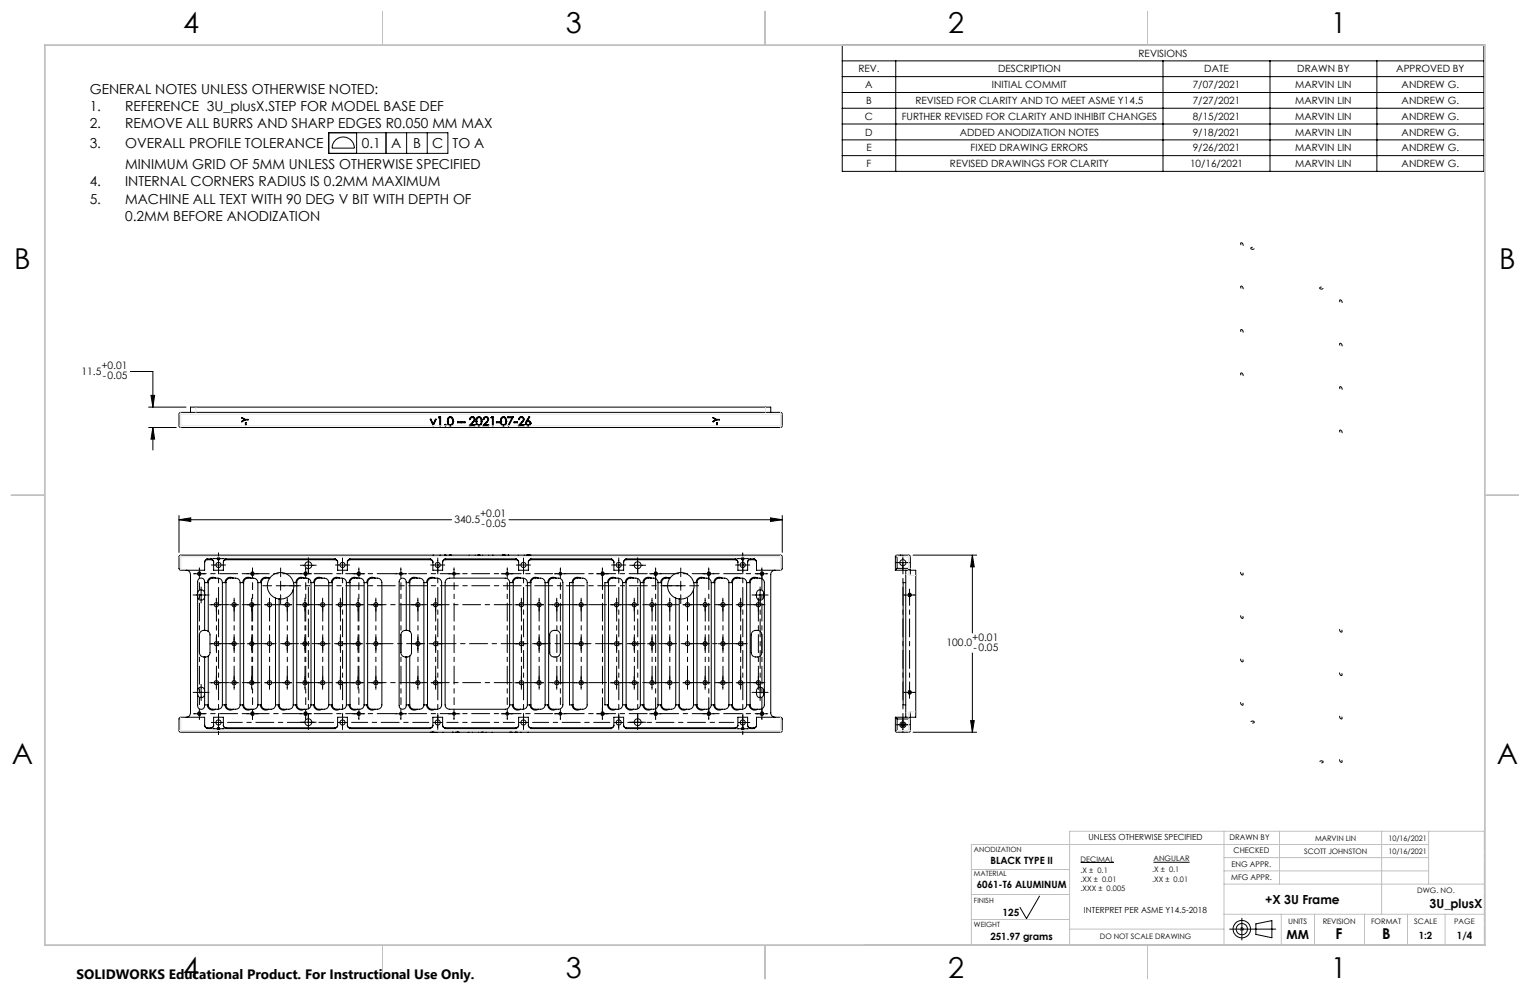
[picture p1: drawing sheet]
<svg xmlns="http://www.w3.org/2000/svg" width="432mm" height="279mm" viewBox="0 0 432 279" stroke-linecap="round" stroke-linejoin="round" font-family="sans-serif">
<g fill="none" stroke="#000" stroke-width=".28">
<path d="M237.7 12.7h181.1v35.7h-181.1zM237.7 17.2h181.1M252.8 17.2v31.2M328.2 17.2v31.2M358.4 17.2v31.2M388.6 17.2v31.2M92.8 37.5h33.6v5.8h-33.6zM94.5 39.7a3.2 3.2 0 0 1 3.5-.8 3.2 3.2 0 0 1 2 2.9h-6.3l.2-1zM100.6 37.5v5.8M108.9 37.5v5.8M114.8 37.5v5.8M120.6 37.5v5.8"/>
<path d="M237.7 21.6h181.1M237.7 26.1h181.1M237.7 30.6h181.1M237.7 35h181.1M237.7 39.5h181.1M237.7 43.9h181.1M36.8 104.8h6.3v10.1M41.9 114.9h10.6M42.6 111.6h1l-.5 3.3zM50.7 116.6l.3-.2h169.3l.5 .4v3.4l-.4 .5h-169.5l-.4-.5zM53.8 116.4v-1.5h163.7v1.5M68.3 117.8l.9 .6"/>
<path d="M68.3 117.8v.2M68.3 118.9v.2M68.3 118l.7 .4M68.3 117.8v.1M68.3 118.9h.1M68.3 117.9l.8 .5M68.3 117.9v.1M69 118.4l-.7 .5M69 118.4h.9M69.1 118.4l.1 .1M69.1 118.4l-.8 .5M69.2 118.4h.1"/>
<path d="M69.2 118.5h.8M69.2 118.4h.8M69.2 118.5l-.9 .6M69.2 118.4h-.1M69.3 119.2h.1M69.3 119.9h.1M69.3 119.2v.7M69.3 119.2l.1 .1M69.4 119.8v.1M69.4 119.3v.5M69.4 119.8l-.1 .1M69.4 119.2v.7"/>
<path d="M69.4 119.2v.1M69.9 118.4l.1 .1M70 118.4v.1M70 118.4h-.1M121.4 118.3h.2M121.4 118.3l.9 1.9M121.4 118.3l.2 .1M121.6 118.4l.7 1.5 .6-1.5M121.6 118.3l.7 1.4M121.6 118.3v.1M122.3 119.7v.5M122.9 118.3h.2"/>
<path d="M122.9 118.3l-.6 1.4M122.9 118.3v.1M123.1 118.3l-.8 1.9M123.1 118.3l-.2 .1M123.8 117.9h.3M123.9 117.7h.5M123.9 117.7l-.1 .2M123.9 117.7l.1 .1M124 117.8h.2M124 117.8l-.2 .1M124.1 117.9v2.3M124.2 117.8h.1"/>
<path d="M124.2 117.8l-.1 .1M124.2 117.8v2.3M124.4 117.7v2.5M124.4 117.7l-.2 .1M125.5 120l.2 .2M125.5 120h.1M125.6 120h.1M125.7 119.8l.2 .2M125.7 119.8l-.2 .2M125.7 119.8v.1M125.7 119.9l-.1 .1M125.7 119.9v.1"/>
<path d="M125.7 120h.2M125.7 120h.1M125.9 120l-.2 .2M126.3 118.9a1.13 1.13 0 0 0 .5 1.3h.3M126.3 118.9h.1M126.4 118.9h.1M126.4 118.9a.93 .93 0 0 0 .7 1.2M126.5 118.9l.1 .7 .5 .3M127.1 117.7l-.2 .1a1 1 0 0 0-.5 1.1M127.1 117.6h.3a1.14 1.14 0 0 1 .6 1.3M127.1 117.6l-.3 .1a1.03 1.03 0 0 0-.5 1.2M127.1 117.6v.1"/>
<path d="M127.1 117.7h.1M127.1 117.7v.1M127.1 117.8l-.5 .3-.1 .8M127.1 117.7l.6 .4 .1 .8M127.1 117.8l.4 .2 .2 .9M127.1 119.9v.2M127.6 119.5l.1 .1M127.6 119.5l-.5 .4M127.7 118.9h.1M127.7 118.9l-.1 .6M127.7 119.6l-.6 .5M127.8 118.9l-.1 .7"/>
<path d="M127.8 118.9h.1M127.8 118.9h.2M128 118.9a.97 .97 0 0 1-.9 1.3M129.1 119.1h1M129.1 119.3h1M129.1 119.1v.2M129.1 119.1l.2 .1M129.3 119.2h.7M129.3 119.2l-.2 .1M130 119.2l.1 .1M130.1 119.1v.2M130.1 119.1l-.1 .1"/>
<path d="M130.3 119.1h.9M130.3 119.3h.9M130.3 119.1v.2M130.3 119.1l.1 .1M130.4 119.2h.7M130.4 119.2l-.1 .1M131.1 119.2l.1 .1M131.2 119.1v.2M131.2 119.1l-.1 .1M132.5 118.4h.2M132.6 118.3l.1 .1M132.6 118.3l-.1 .1"/>
<path d="M132.7 120h.1M132.9 119.9h1.2M132.9 119.9l-.2 .1M133.3 117.6l.5 .1 .3 .6M133.3 117.6h-.1a.79 .79 0 0 0-.7 .8M133.3 117.8l-.4 .2-.2 .4M133.3 117.8l.4 .2 .1 .4M133.3 117.7l-.4 .2-.3 .4M133.3 117.7v.1M133.3 117.7h.1M133.3 117.7l.4 .2 .2 .4M133.3 117.6v.1"/>
<path d="M133.4 119.1l.1 .1M133.4 119.1l-1 1.1M133.5 119.2l-.8 .8M133.5 119.1v.1M133.5 119.1l.1 .1M133.6 119.2l-.7 .7M133.8 118.4l-.4 .7M133.8 118.4h.1M133.9 118.3h.2M133.9 118.4l-.4 .7M133.9 118.3v.1M134.1 118.3l-.5 .9"/>
<path d="M134.1 119.9v.3M134.1 119.9l-.1 .1M134.3 118.9a1.13 1.13 0 0 0 .6 1.3h.2M134.3 118.9h.1M134.4 118.9h.1M134.4 118.9a.93 .93 0 0 0 .7 1.2M134.5 118.9l.2 .7 .5 .3M135.1 117.7l-.2 .1a1 1 0 0 0-.5 1.1M135.1 117.6h.3a1.14 1.14 0 0 1 .6 1.3M135.1 117.6l-.2 .1a1.03 1.03 0 0 0-.6 1.2M135.1 117.6v.1M135.1 117.7h.1"/>
<path d="M135.2 117.7v.1M135.2 117.8l-.5 .3-.2 .8M135.2 119.9v.2M135.2 117.7l.5 .4 .2 .8M135.2 117.8l.4 .3 .2 .8M135.7 119.5l.1 .1M135.7 119.5l-.5 .4M135.8 118.9h.1M135.8 118.9l-.1 .6M135.8 119.6l-.6 .5M135.9 118.9l-.1 .7M135.9 118.9h.1"/>
<path d="M136 118.9a.97 .97 0 0 1-.9 1.3M136.3 118.4h.3M136.5 118.3l.1 .1M136.5 118.3l-.2 .1M136.5 120h.1M136.8 119.9h1.1M136.8 119.9l-.3 .1M137.2 117.6l.4 .1 .3 .6M137.2 117.6h-.1a.79 .79 0 0 0-.8 .8M137.2 117.8l-.4 .2-.2 .4M137.2 117.8l.3 .2 .2 .4M137.2 117.7l-.5 .2-.2 .4"/>
<path d="M137.2 117.7v.1M137.2 117.7h.1M137.2 117.7l.4 .2 .2 .4M137.2 117.6v.1M137.2 119.1l.1 .1M137.2 119.1l-1 1.1M137.3 119.2l-.8 .8M137.3 119.1v.1M137.3 119.1l.1 .1M137.4 119.2l-.6 .7M137.7 118.4l-.5 .7M137.7 118.4h.1"/>
<path d="M137.8 118.3h.1M137.8 118.4l-.5 .7M137.8 118.3v.1M137.9 118.3l-.5 .9M137.9 119.9v.3M137.9 119.9l-.1 .1M138.6 117.9h.4M138.7 117.7h.5M138.7 117.7l-.1 .2M138.7 117.7l.1 .1M138.8 117.8h.2M138.8 117.8l-.2 .1"/>
<path d="M139 117.9v2.3M139 117.8h.1M139.1 117.8v2.3M139.1 117.8l-.1 .1M139.2 117.7v2.5M139.2 117.7l-.2 .1M140.1 119.1h.9M140.1 119.1v.2M140.1 119.3h.9M140.1 119.1l.1 .1M140.2 119.2h.7M140.2 119.2l-.1 .1"/>
<path d="M140.9 119.2l.1 .1M141 119.1v.2M141 119.1l-.1 .1M141.3 118.9l.2 .9 .6 .4M141.3 118.9h.1M141.4 118.9h.1M141.4 118.9l.1 .8 .6 .4M141.5 118.9l.1 .7 .5 .3M142.1 117.7l.6 .4 .1 .8M142.1 117.8l.4 .2 .2 .9M142.1 117.7v.1M142.1 117.7h.1"/>
<path d="M142.1 117.8l-.5 .3-.1 .8M142.1 117.7l-.2 .1a1 1 0 0 0-.5 1.1M142.1 119.9v.2M142.1 117.6h.2a1.14 1.14 0 0 1 .6 1.3M142.1 117.6a.99 .99 0 0 0-.8 1.3M142.1 117.6v.1M142.6 119.5l.1 .1M142.6 119.5l-.5 .4M142.7 118.9h.1M142.7 118.9l-.1 .6M142.7 119.6l-.6 .5M142.8 118.9l-.1 .7"/>
<path d="M142.8 118.9h.1M142.9 118.9a.97 .97 0 0 1-.8 1.3M143.3 117.7h1.6M143.3 117.7v.2M143.3 117.9h1.2M143.3 117.7l.2 .1M143.5 117.8h1.2M143.5 117.8l-.2 .1M144.5 117.9l-1.1 2.2M144.7 117.8l-.2 .1M144.7 117.8h.1M144.7 117.8l-1.2 2.3"/>
<path d="M144.9 117.7l-1.4 2.5M144.9 117.7l-.2 .1M145.1 119.1h.9M145.1 119.3h.9M145.1 119.1v.2M145.1 119.1l.1 .1M145.2 119.2l-.1 .1M145.2 119.2h.7M145.9 119.2l.1 .1M146 119.1v.2M146 119.1l-.1 .1M146.3 118.4h.3"/>
<path d="M146.5 118.3l.1 .1M146.5 118.3l-.2 .1M146.5 120h.1M146.8 119.9h1.2M146.8 119.9l-.3 .1M147.1 117.6l.5 .1 .3 .6M147.1 117.6l-.5 .2-.3 .6M147.1 117.8l-.5 .3v.3M147.1 117.8l.5 .2 .1 .4M147.1 117.7l-.4 .2-.2 .4M147.1 117.7v.1M147.1 117.7h.1"/>
<path d="M147.1 117.7l.5 .2 .2 .4M147.1 117.6v.1M147.2 119.1l.1 .1M147.2 119.1l-.9 1.1M147.3 119.2l-.8 .8M147.3 119.1l.1 .1M147.3 119.1v.1M147.4 119.2l-.6 .7M147.7 118.4l-.5 .7M147.7 118.4h.1M147.8 118.3h.1M147.8 118.4l-.5 .7"/>
<path d="M147.8 118.3v.1M147.9 118.3l-.5 .9M148 119.9v.3M148 119.9l-.2 .1M148.3 119.5l.3 .5 .4 .2M148.3 119.5h.1M148.4 119.5h.1M148.4 119.5l.2 .4 .4 .2M148.5 119.5l.3 .4h.3M148.6 118.7l-.3 .8M148.6 118.7l.1 .1M148.6 119l-.2 .5"/>
<path d="M148.6 118.9v.1M148.7 118.8l-.1 .1M148.8 118.7l-.2 .2M149 118.8l-.4 .2M149 118.8v.2M149 119l-.3 .1-.2 .4M149 119l.5 .1 .1 .4M149 118.8h.1M149.1 118.7l.5 .2 .2 .6M149.1 118.7h-.3M149.1 119.9v.2M149.1 118.7v.1"/>
<path d="M149.1 118.8l.4 .2 .2 .5M149.3 117.6l.2 .1M149.3 117.6l-.7 1.1M149.3 117.6l.1 .2M149.4 117.8l-.7 1M149.5 117.7l-.7 1M149.5 117.7l-.1 .1M149.6 119.5h.1M149.6 119.5l-.5 .4M149.7 119.5h.1M149.7 119.5l-.2 .4-.4 .2M149.8 119.5l-.3 .6-.5 .1"/>
<path d="M201.3 117.8l.9 .6M201.3 117.8v.2M201.3 118.9v.2M201.3 118l.7 .4M201.3 117.8v.1M201.3 118.9h.1M201.3 117.9l.9 .5M201.3 117.9v.1M202 118.4l-.7 .5M202 118.4h1M202.2 118.4h.1M202.2 118.5h.8"/>
<path d="M202.2 118.4h.8M202.2 118.5l-.9 .6M202.2 118.4v.1M202.2 118.4l-.9 .5M202.2 119.2h.2M202.2 119.2v.7M202.2 119.9h.2M202.2 119.2l.2 .1M202.4 119.8l-.2 .1M202.4 119.8v.1M202.4 119.3v.5M202.4 119.2v.7"/>
<path d="M202.4 119.2v.1M203 118.4v.1M203 118.4h.1M41.9 120.6h7.8M43.1 120.6l.5 3.3h-1zM43.1 120.6v6.4M124.1 120.2h.3M124.2 120.1l-.1 .1M124.2 120.1l.2 .1M125.7 120v.2M127.1 120.1v.1M127.1 120.1h.1"/>
<path d="M132.4 120.2h1.7M132.7 120h1.3M132.7 120l-.3 .2M134 120l.1 .2M135.1 120.1v.1M135.1 120.1h.1M136.2 120.2h1.7M136.6 120h1.2M136.6 120l-.4 .2M137.8 120l.1 .2M139 120.2h.2M139.1 120.1l.1 .1"/>
<path d="M139.1 120.1l-.1 .1M142.1 120.1h.1M142.1 120.1v.1M143.4 120.1l.1 .1M143.5 120.1v.1M143.5 120.1h-.1M146.3 120.2h1.7M146.5 120l-.2 .2M146.5 120h1.3M147.8 120l.2 .2M149 120.1v.1M149 120.1h.1"/>
<path d="M50.5 146.7l3.3-.5v1zM50.5 145.5v10.4M50.5 146.7h77M58.5 157.7v.3M58.5 158l-.4 .1-.4 .6M58.5 158h1.1M58.5 157.7h1.1M59.6 157.7l.7 .7v2.5h2.7l.1-2.5 .6-.7M59.6 157.7v.3M59.6 158l.4 .1 .3 .6M59.7 159.5h4M60 157.7h3.3"/>
<path d="M61.7 156v5.4M63.7 157.7v.3M63.7 158l-.3 .1-.4 .6M63.7 158h30.9M63.7 157.7h30.9M84.8 159.5h4.5M87 157.3v4.4M94.6 157.7v.3M94.6 157.7l.6 .7 .1 2.5h2.7l.1-2.5 .6-.7M94.6 158l.4 .1 .3 .6M94.7 159.5h4M96.7 157.4v4"/>
<path d="M98.7 157.7v.3M98.7 158l-.3 .1-.4 .6M98.7 158h22.8M98.7 157.7h22.8M121.5 158l.3 .1 .4 .6M121.5 157.7v.3M121.5 157.7l.6 .7 .1 2.5h2.7l.1-2.5 .6-.7M121.5 159.5h4M123.5 157.4v4M125.5 156.7h.1M125.6 157.7v.3M125.6 158l-.4 .1-.3 .6"/>
<path d="M125.6 158h20.1M125.6 157.7h20.1M125.7 156.7h-74.8l-.4 .4v3.4l.5 .4h6.7v-2.3l.2-.4 .6-.5M125.7 156.7h1.4M125.7 156.7h.2M126.9 156.7h.2M127.1 156.7h.3M127.4 156.7h14.4M134.9 156.7h.5M141.7 156.7h.4M141.8 156.7h.3M141.9 156.7h.2"/>
<path d="M142.1 156.7h78.3l.4 .4-.1 3.5-.4 .3h-6.8v-2.5l-.7-.7M142.1 156.7h.3M142.1 156.7h.2M142.6 156.7h.1M143.4 156.7h.1M143.7 146.7h77.1M145.7 157.7l.6 .7 .1 2.5h2.7l.1-2.5 .6-.7M145.7 158l.3 .1 .4 .6M145.7 157.7v.3M145.7 159.5h4M147.7 157.4v4M148.8 156.7h.3"/>
<path d="M149 156.7h.1M149.1 156.7h.2M149.1 156.7h.7M149.8 157.7v.3M149.8 158l-.4 .1-.3 .6M149.8 158h22.7M149.8 157.7h22.7M172.5 157.7v.3M172.5 157.7l.7 .7v2.5h2.8v-2.5l.7-.7M172.5 158l.4 .1 .3 .6M172.6 159.5h4M174.6 157.4v4"/>
<path d="M176.7 157.7v.3M176.7 158l-.4 .1-.3 .6M176.7 158h30.8M176.7 157.7h30.8M177.7 159.5h4.5M180 157.3v4.4M207.5 157.7v.3M207.5 157.7l.7 .7v2.5h2.8v-2.5l.7-.7M207.5 158l.4 .1 .3 .6M207.6 159.5h4M208 157.7h3.2M209.6 156v5.4"/>
<path d="M211.7 157.7v.3M211.7 158l-.5 .2-.2 .5M211.7 158h1.1M211.7 157.7h1.1M212.8 157.7v.3M212.8 158a.66 .66 0 0 1 .7 .7M217.5 146.2l3.3 .5-3.3 .5zM220.8 145.5v10.4M252.7 158.8h4.3M252.7 157.2h.5v3.2M252.7 157.2l.4-.5h3.6l.2 .4v3.3M252.7 157.2v3.7"/>
<path d="M254.1 156.7h.1M254.8 156.7v4.2M257.7 156.7h17.9M274.4 156.7l.6 3.3h-1.1zM274.4 156.7v21.9M52.5 160.9a1.21 1.21 0 0 1 1.3 1.3v39a1.21 1.21 0 0 1-1.3 1.2M54.5 167.9h4.5M54.6 161.9h3.3M55.8 168.4a.99 .99 0 0 0 1 1 .99 .99 0 0 0 .9-1M55.8 167.4a.99 .99 0 0 1 1-1 .99 .99 0 0 1 .9 1M56.3 160.3v2.9M56.8 165.7v4.5"/>
<path d="M57.7 177.9v-13.6a1.01 1.01 0 0 0-1-1.2 1.01 1.01 0 0 0-.9 1.3v34.5a1.01 1.01 0 0 0 .9 1.3 1.01 1.01 0 0 0 1-1.2v-13.6M57.7 164.4h1.1M58.8 178.2a1.52 1.52 0 0 0-2.5 1v5a1.55 1.55 0 0 0 2.5 1M58.8 178.2l.5 .8v5.3l-.5 .9M58.8 164.4v13.8M59.2 170.7h3.1M60.9 163.2a1.49 1.49 0 0 0-2.4 1.2M60.9 163.2a1.51 1.51 0 0 0-2.1 1.2M60.9 163.2a1.43 1.43 0 0 1 1.9 1.2M61.1 168.8v3.7M61.1 179.8v3.8M62.8 164.4h1"/>
<path d="M62.8 164.4v34.5M63.8 164.4v34.5M64.8 170.7h2.5M65.8 163.2a1.51 1.51 0 0 0-2.3 1.2M65.8 163.2a1.46 1.46 0 0 0-2 1.2M65.8 163.2a1.45 1.45 0 0 1 2 1.2M66.1 168.8v3.7M66.1 179.8v3.8M67.8 164.4h1M67.8 164.4v34.5M68.8 164.4v34.5M69.6 161.9h3.3"/>
<path d="M69.8 170.7h2.5M70.8 163.2a1.51 1.51 0 0 0-2.3 1.2M70.8 163.2a1.51 1.51 0 0 0-2 1.2M70.8 163.2a1.45 1.45 0 0 1 2 1.2M71 168.8v3.7M71 179.8v3.8M71.3 160.3v2.9M72.8 164.4h1M72.8 164.4v34.5M73.8 164.4v34.5M74.2 165.3h2.5M74.8 170.7h2.5"/>
<path d="M75.8 163.2a1.49 1.49 0 0 0-2.3 1.2M75.8 163.2a1.51 1.51 0 0 0-2 1.2M75.8 163.2h.3M76.1 168.8v3.7M76.1 179.8v3.8M76.1 163.2a3.8 3.8 0 0 1 3.8-1.6 3.8 3.8 0 0 1 2.9 2.8M76.1 163.2a3.8 3.8 0 0 0 1.7 5.6M77.8 168.8l1 .3M77.8 168.8v30.1M77.9 165.3h2.6M78.8 169.1v29.8M79.2 160.3v2.5"/>
<path d="M79.2 164v2.6M79.2 167.9v2.5M79.8 170.7h2.5M81.1 168.8v3.7M81.1 179.8v3.8M81.7 165.3h2.5M82.8 166.4a3.8 3.8 0 0 1-4 2.7M82.8 166.4v32.5M82.8 164.4v2M82.8 164.4h.9M83.7 164.4v34.5M84.6 161.9h3.3"/>
<path d="M84.8 170.7h2.5M85.8 163.2a1.51 1.51 0 0 0-2.3 1.2M85.8 163.2a1.51 1.51 0 0 0-2.1 1.2M85.8 163.2a1.45 1.45 0 0 1 2 1.2M86.1 168.8v3.7M86.1 179.8v3.8M86.3 160.3v2.9M87.8 164.4h1M87.8 164.4v34.5M88.8 164.4v34.5M89.8 170.7h2.5M90.8 163.2a1.51 1.51 0 0 0-2.3 1.2"/>
<path d="M90.8 163.2a1.51 1.51 0 0 0-2 1.2M90.8 163.2a1.45 1.45 0 0 1 2 1.2M91.1 168.8v3.7M91.1 179.8v3.8M92.8 164.4v34.5M92.8 164.4h1M93.8 164.4v34.5M94.8 170.7h3.1M95.8 163.2a1.49 1.49 0 0 0-2.3 1.2M95.8 163.2a1.51 1.51 0 0 0-2 1.2M95.8 163.2a1.4 1.4 0 0 1 2 1.2M96.1 168.8v3.7"/>
<path d="M96.1 179.8v3.8M97.8 164.4h1M97.8 164.4v34.5M98.8 164.4v34.5M99.2 170.7h3.1M99.6 161.9h3.3M100.9 163.2a1.48 1.48 0 0 0-2.1 1.2M100.9 163.2a1.49 1.49 0 0 0-2.4 1.2M100.9 163.2a1.43 1.43 0 0 1 1.9 1.2M101.1 168.8v3.7M101.1 179.8v3.8M101.3 160.3v2.9"/>
<path d="M102.8 164.4h1M102.8 164.4v34.5M103.8 164.4v34.5M104.8 170.7h3.1M105.8 163.2a1.51 1.51 0 0 0-2 1.2M105.8 163.2a1.51 1.51 0 0 0-2.3 1.2M105.8 163.2a1.45 1.45 0 0 1 2 1.2v34.5a1.43 1.43 0 0 1-2 1.3M106.1 168.8v3.7M106.1 179.8v3.8M111.5 161.9h3.3M113.1 160.3v2.9M114.7 177.9v-13.7a1.01 1.01 0 0 0-1.1-1 1.01 1.01 0 0 0-1 1v35a1.01 1.01 0 0 0 1 1 1.01 1.01 0 0 0 1.1-1v-13.8"/>
<path d="M114.7 164.4h.9M115.6 178.2a1.52 1.52 0 0 0-2.5 1v5a1.55 1.55 0 0 0 2.5 1M115.6 178.2l.5 .8v5.3l-.5 .9M115.6 164.4v13.8M116.1 170.7h3.1M117.7 163.2a1.51 1.51 0 0 0-2.1 1.2M117.7 163.2a1.49 1.49 0 0 0-2.3 1.2M117.7 163.2a1.4 1.4 0 0 1 1.9 1.2M117.9 168.8v3.7M117.9 179.8v3.8M119.6 164.4h1M119.6 164.4v34.5"/>
<path d="M120.6 164.4v34.5M121.7 170.7h3.1M122.7 163.2a1.48 1.48 0 0 0-2.1 1.2M122.7 163.2a1.49 1.49 0 0 0-2.3 1.2M122.7 163.2a1.43 1.43 0 0 1 1.9 1.2v34.5a1.38 1.38 0 0 1-1.9 1.3M122.9 168.8v3.7M122.9 179.8v3.8M126.5 161.9h3.3M128.1 160.3v2.9M141.5 161.9h3.3M143.2 160.3v2.9M143.8 164.4a1.26 1.26 0 0 0-1.2-1.2h-15.7a1.33 1.33 0 0 0-1.3 1.2v34.5a1.26 1.26 0 0 0 1.3 1.3h15.7a1.21 1.21 0 0 0 1.2-1.3"/>
<path d="M143.8 164.4h1.1M143.8 164.4v34.5M144.9 164.4v34.5M145.3 170.7h3.1M146.9 163.2a1.48 1.48 0 0 0-2 1.2M146.9 163.2a1.49 1.49 0 0 0-2.3 1.2M146.9 163.2a1.43 1.43 0 0 1 1.9 1.2M147.1 168.8v3.7M147.1 179.8v3.8M148.8 164.4h1M148.8 164.4v34.5M149.8 164.4v34.5"/>
<path d="M150.9 170.7h2.5M151.9 163.2a1.51 1.51 0 0 0-2.1 1.2M151.9 163.2a1.51 1.51 0 0 0-2.3 1.2M151.9 163.2a1.45 1.45 0 0 1 1.9 1.2M152.2 168.8v3.7M152.2 179.8v3.8M153.8 164.4h1M153.8 164.4v34.5M154.8 164.4v34.5M155.5 178.3a1.57 1.57 0 0 1 2.7 .9v5a1.52 1.52 0 0 1-1.5 1.2 1.52 1.52 0 0 1-1.5-1.2v-5.3zM155.9 170.7h3.1M156.5 161.9h3.3"/>
<path d="M156.9 163.2a1.51 1.51 0 0 0-2.1 1.2M156.9 163.2a1.49 1.49 0 0 0-2.3 1.2M156.9 163.2a1.45 1.45 0 0 1 2 1.2v34.5a1.43 1.43 0 0 1-2 1.3M157.1 168.8v3.7M158.2 160.3v2.9M161.7 164.4h-1v34.5h1M161.7 164.4v34.5M162.1 170.7h3.8M163.8 163.2a1.51 1.51 0 0 0-2.1 1.2M163.8 163.2a1.49 1.49 0 0 0-2.3 1.2M163.8 163.2a1.4 1.4 0 0 1 1.9 1.2v34.5a1.38 1.38 0 0 1-1.9 1.3M164 168.8v3.7"/>
<path d="M164 179.8v3.8M168.3 161.9h3.4M170 160.3v3.3M171.7 164.4h-1v34.5h1M171.7 164.4v34.5M172.2 170.7h3.1M173.8 163.2a1.51 1.51 0 0 0-2.4 1.2M173.8 163.2a1.46 1.46 0 0 0-2.1 1.2M173.8 163.2a1.45 1.45 0 0 1 1.9 1.2M174 168.8v3.7M174 179.8v3.8M175.7 164.4h1"/>
<path d="M175.7 164.4v34.5M176.7 164.4v34.5M177.7 170.7h2.6M178.8 163.2a1.51 1.51 0 0 0-2.3 1.2M178.8 163.2a1.51 1.51 0 0 0-2.1 1.2M178.8 163.2a1.45 1.45 0 0 1 1.9 1.2M179 168.8v3.7M179 179.8v3.8M180.7 164.4h1M180.7 164.4v34.5M181.7 164.4v34.5M182.7 170.7h2.6"/>
<path d="M183.3 161.9h3.4M183.8 163.2a1.49 1.49 0 0 0-2.3 1.2M183.8 163.2a1.51 1.51 0 0 0-2.1 1.2M183.8 163.2a1.4 1.4 0 0 1 1.9 1.2M184 168.8v3.7M184 179.8v3.8M185 160.3v3.3M185.7 164.4h1M185.7 164.4v34.5M186.7 164.4v34.5M187.1 165.3h2.5M187.7 170.7h2.6"/>
<path d="M188.8 163.2a1.49 1.49 0 0 0-2.3 1.2M188.8 163.2a1.48 1.48 0 0 0-2.1 1.2M188.8 163.2h.3M189 168.8v3.7M189 179.8v3.8M189.1 163.2a3.8 3.8 0 0 1 3.7-1.6 3.8 3.8 0 0 1 3 2.8M189.1 163.2a3.8 3.8 0 0 0 1.6 5.6M190.7 168.8l1 .3M190.7 168.8v30.1M190.9 165.3h2.5M191.7 169.1v29.8M192.1 160.3v2.5"/>
<path d="M192.1 164v2.6M192.1 167.9v2.5M192.8 170.7h2.5M194 168.8v3.7M194 179.8v3.8M194.7 165.3h2.5M195.7 166.4a3.8 3.8 0 0 1-4 2.7M195.7 166.4v32.5M195.8 164.4l-.1 2M195.8 164.4h.9M196.7 164.4v34.5M197.7 170.7h2.6"/>
<path d="M198.3 161.9h3.4M198.8 163.2a1.51 1.51 0 0 0-2.3 1.2M198.8 163.2a1.51 1.51 0 0 0-2.1 1.2M198.8 163.2a1.45 1.45 0 0 1 1.9 1.2M199 168.8v3.7M199 179.8v3.8M200 160.3v3.3M200.7 164.4h1M200.7 164.4v34.5M201.7 164.4v34.5M202.7 170.7h2.6M203.8 163.2a1.49 1.49 0 0 0-2.3 1.2"/>
<path d="M203.8 163.2a1.51 1.51 0 0 0-2.1 1.2M203.8 163.2a1.4 1.4 0 0 1 1.9 1.2M204 168.8v3.7M204 179.8v3.8M205.7 164.4h1M205.7 164.4v34.5M206.7 164.4v34.5M207.8 170.7h2.5M208.8 163.2a1.49 1.49 0 0 0-2.3 1.2M208.8 163.2a1.48 1.48 0 0 0-2.1 1.2M208.8 163.2a1.43 1.43 0 0 1 1.9 1.2M209 168.8v3.7"/>
<path d="M209 179.8v3.8M210.7 164.4h1M210.7 164.4v34.5M211.7 164.4v34.5M212.2 167.9h4.6M212.4 178.3a1.57 1.57 0 0 1 2.6 .9v5a1.52 1.52 0 0 1-1.5 1.2 1.52 1.52 0 0 1-1.5-1.2v-5zM212.8 170.7h3.1M213.4 161.9h3.3M213.8 163.2a1.51 1.51 0 0 0-2.3 1.2M213.8 163.2a1.51 1.51 0 0 0-2.1 1.2M213.8 163.2a1.45 1.45 0 0 1 1.9 1.2v34.5a1.43 1.43 0 0 1-1.9 1.3M214 168.8v3.7"/>
<path d="M214.5 165.7v4.5M215 160.3v3.3M215.5 167.6v.6M215.5 167.6a1.01 1.01 0 0 0-.9-1.2 1.01 1.01 0 0 0-1.1 1v1a1.01 1.01 0 0 0 1.1 1 1.01 1.01 0 0 0 .9-1.2M215.5 167.6h.2M215.5 168.2h.2M218.8 160.9a1.21 1.21 0 0 0-1.3 1.3v39a1.21 1.21 0 0 0 1.3 1.2M252.7 160.9h3.7M253.2 160.4l-.5 .5M253.2 160.4h3.2v.5M255 167.9h3.4M255.6 160.9v41.5"/>
<path d="M255.6 164.4h-.7v34.5h.7M256.7 166.3v3.3M256.9 160.4l-.5 .5M256.9 160.4v2M256.9 160.9h1.5v41.5h-1.5M256.9 167.6v.6M54.5 195.4h4.5M55.8 194.9a.99 .99 0 0 1 1-1 .99 .99 0 0 1 .9 1M55.8 195.9a.99 .99 0 0 0 1 1 .99 .99 0 0 0 .9-1M56.8 193.1v4.6M57.7 198.9h1.1M58.5 198.9a1.49 1.49 0 0 0 2.4 1.3"/>
<path d="M58.8 198.9a1.51 1.51 0 0 0 2.1 1.3M58.8 185.2v13.7M59.2 181.7h3.1M59.2 192.7h3.1M61.1 190.8v3.8M62.8 198.9a1.38 1.38 0 0 1-1.9 1.3M62.8 198.9h1M63.5 198.9a1.51 1.51 0 0 0 2.3 1.3M63.8 198.9a1.46 1.46 0 0 0 2 1.3M64.8 181.7h2.5M64.8 192.7h2.5M66.1 190.8v3.8"/>
<path d="M67.8 198.9a1.39 1.39 0 0 1-2 1.3M67.8 198.9h1M68.5 198.9a1.51 1.51 0 0 0 2.3 1.3M68.8 198.9a1.51 1.51 0 0 0 2 1.3M69.8 181.7h2.5M69.8 192.7h2.5M71 190.8v3.8M72.8 198.9a1.43 1.43 0 0 1-2 1.3M72.8 198.9h1M73.5 198.9a1.49 1.49 0 0 0 2.3 1.3M73.8 198.9a1.51 1.51 0 0 0 2 1.3M74.8 181.7h2.5"/>
<path d="M74.8 192.7h2.5M76.1 190.8v3.8M77.8 198.9a1.38 1.38 0 0 1-2 1.3M77.8 198.9h1M78.5 198.9a1.49 1.49 0 0 0 2.4 1.3M78.8 198.9a1.48 1.48 0 0 0 2.1 1.3M79.8 181.7h2.5M79.8 192.7h2.5M81.1 190.8v3.8M82.8 198.9a1.38 1.38 0 0 1-1.9 1.3M82.8 198.9h.9M83.5 198.9a1.51 1.51 0 0 0 2.3 1.3"/>
<path d="M83.7 198.9a1.51 1.51 0 0 0 2.1 1.3M84.8 181.7h2.5M84.8 192.7h2.5M86.1 190.8v3.8M87.8 198.9a1.43 1.43 0 0 1-2 1.3M87.8 198.9h1M88.5 198.9a1.51 1.51 0 0 0 2.3 1.3M88.8 198.9a1.51 1.51 0 0 0 2 1.3M89.8 181.7h2.5M89.8 192.7h2.5M91.1 190.8v3.8M92.8 198.9a1.43 1.43 0 0 1-2 1.3"/>
<path d="M92.8 198.9h1M93.5 198.9a1.49 1.49 0 0 0 2.3 1.3M93.8 198.9a1.51 1.51 0 0 0 2 1.3M94.8 181.7h3.1M94.8 192.7h3.1M96.1 190.8v3.8M97.8 198.9a1.38 1.38 0 0 1-2 1.3M97.8 198.9h1M98.5 198.9a1.49 1.49 0 0 0 2.4 1.3M98.8 198.9a1.48 1.48 0 0 0 2.1 1.3M99.2 181.7h3.1M99.2 192.7h3.1"/>
<path d="M101.1 190.8v3.8M102.8 198.9a1.38 1.38 0 0 1-1.9 1.3M102.8 198.9h1M103.5 198.9a1.51 1.51 0 0 0 2.3 1.3M103.8 198.9a1.51 1.51 0 0 0 2 1.3M104.8 181.7h3.1M104.8 192.7h3.1M106.1 190.8v3.8M114.7 198.9h.9M115.4 198.9a1.49 1.49 0 0 0 2.3 1.3M115.6 198.9a1.51 1.51 0 0 0 2.1 1.3M115.6 185.2v13.7"/>
<path d="M116.1 181.7h3.1M116.1 192.7h3.1M117.9 190.8v3.8M119.6 198.9a1.38 1.38 0 0 1-1.9 1.3M119.6 198.9h1M120.4 198.9a1.49 1.49 0 0 0 2.3 1.3M120.6 198.9a1.48 1.48 0 0 0 2.1 1.3M121.7 181.7h3.1M121.7 192.7h3.1M122.9 190.8v3.8M143.8 198.9h1.1M144.6 198.9a1.49 1.49 0 0 0 2.3 1.3"/>
<path d="M144.9 198.9a1.48 1.48 0 0 0 2 1.3M145.3 181.7h3.1M145.3 192.7h3.1M147.1 190.8v3.8M148.8 198.9a1.38 1.38 0 0 1-1.9 1.3M148.8 198.9h1M149.6 198.9a1.51 1.51 0 0 0 2.3 1.3M149.8 198.9a1.51 1.51 0 0 0 2.1 1.3M150.9 181.7h3.1M150.9 192.7h2.5M152.2 190.8v3.8M153.8 198.9a1.43 1.43 0 0 1-1.9 1.3"/>
<path d="M153.8 198.9h1M154.6 198.9a1.49 1.49 0 0 0 2.3 1.3M154.8 198.9a1.51 1.51 0 0 0 2.1 1.3M155.9 192.7h3.1M157.1 190.8v3.8M161.5 198.9a1.49 1.49 0 0 0 2.3 1.3M161.7 198.9a1.51 1.51 0 0 0 2.1 1.3M162.1 181.7h3.8M162.1 192.7h3.8M164 190.8v3.8M170 199.7v3.4M171.4 198.9a1.51 1.51 0 0 0 2.4 1.3"/>
<path d="M171.7 198.9a1.46 1.46 0 0 0 2.1 1.3M172.2 181.7h3.1M172.2 192.7h3.1M174 190.8v3.8M175.7 198.9a1.39 1.39 0 0 1-1.9 1.3M175.7 198.9h1M176.5 198.9a1.51 1.51 0 0 0 2.3 1.3M176.7 198.9a1.51 1.51 0 0 0 2.1 1.3M177.7 181.7h2.6M177.7 192.7h2.6M179 190.8v3.8M180.7 198.9a1.43 1.43 0 0 1-1.9 1.3"/>
<path d="M180.7 198.9h1M181.5 198.9a1.49 1.49 0 0 0 2.3 1.3M181.7 198.9a1.51 1.51 0 0 0 2.1 1.3M182.7 181.7h2.6M182.7 192.7h2.6M184 190.8v3.8M185 199.7v3.4M185.7 198.9a1.38 1.38 0 0 1-1.9 1.3M185.7 198.9h1M186.5 198.9a1.49 1.49 0 0 0 2.3 1.3M186.7 198.9a1.48 1.48 0 0 0 2.1 1.3M187.7 181.7h2.6"/>
<path d="M187.7 192.7h2.6M189 190.8v3.8M190.7 198.9a1.38 1.38 0 0 1-1.9 1.3M190.7 198.9h1M191.5 198.9a1.51 1.51 0 0 0 2.3 1.3M191.7 198.9a1.51 1.51 0 0 0 2.1 1.3M192.8 181.7h2.5M192.8 192.7h2.5M194 190.8v3.8M195.7 198.9a1.43 1.43 0 0 1-1.9 1.3M195.7 198.9h1M196.5 198.9a1.51 1.51 0 0 0 2.3 1.3"/>
<path d="M196.7 198.9a1.51 1.51 0 0 0 2.1 1.3M197.7 181.7h2.6M197.7 192.7h2.6M199 190.8v3.8M200 199.7v3.4M200.7 198.9a1.43 1.43 0 0 1-1.9 1.3M200.7 198.9h1M201.5 198.9a1.49 1.49 0 0 0 2.3 1.3M201.7 198.9a1.51 1.51 0 0 0 2.1 1.3M202.7 181.7h2.6M202.7 192.7h2.6M204 190.8v3.8"/>
<path d="M205.7 198.9a1.38 1.38 0 0 1-1.9 1.3M205.7 198.9h1M206.5 198.9a1.49 1.49 0 0 0 2.3 1.3M206.7 198.9a1.48 1.48 0 0 0 2.1 1.3M207.8 181.7h3.1M207.8 192.7h2.5M209 190.8v3.8M210.7 198.9a1.38 1.38 0 0 1-1.9 1.3M210.7 198.9h1M211.5 198.9a1.51 1.51 0 0 0 2.3 1.3M211.7 198.9a1.51 1.51 0 0 0 2.1 1.3M212.2 195.4h4.6"/>
<path d="M212.8 192.7h3.1M214 190.8v3.8M214.5 193.1v4.6M215 199.7v3.4M215.5 195.1v.6M215.5 195.1a1.01 1.01 0 0 0-.9-1.2 1.01 1.01 0 0 0-1.1 1v1a1.01 1.01 0 0 0 1.1 1 1.01 1.01 0 0 0 .9-1.2M215.5 195.1h.2M215.5 195.7h.2M255 195.4h3.4M256.7 193.7v3.4M256.9 195.1v.6M274.4 184.3v22.4"/>
<path d="M54.6 201.4h3.3M56.3 200.2v2.9M57.7 204.7v-2.3h-6.8l-.4 .4v3.5l.4 .4h71.3M57.7 204.7l.8 .9M57.7 204.7l.3 .5 .5 .2M58.5 205.4v.2M58.5 205.6h1.1M58.5 205.4h1.1M59.6 205.4v.2M59.7 203.9h3.2M60 205.7h3.3M60.3 204.7l-.2 .5-.5 .4"/>
<path d="M60.3 204.7l-.2 .5-.5 .2M60.3 204.7v-2.3h2.7v2.3M61.7 201.9v5.4M63 204.7l.1 .4 .6 .3M63 204.7l.2 .5 .5 .4M63.7 205.4v.2M63.7 205.6h30.9M63.7 205.4h30.9M69.6 201.4h3.3M71.3 200.2v2.9M84.6 201.4h3.3M84.8 203.8h4.5"/>
<path d="M86.3 200.2v2.9M87 201.6v4.5M94.6 205.4v.2M95.3 204.7l-.2 .5-.5 .4M95.3 204.7l-.2 .5-.5 .2M95.3 204.7v-2.3h2.7v2.3M95.4 203.9h2.5M96.7 201.9v4M98 204.7l.1 .4 .6 .3M98 204.7l.2 .5 .5 .4M98.7 205.4v.2M98.7 205.6h22.8"/>
<path d="M98.7 205.4h22.8M99.6 201.4h3.3M101.3 200.2v2.9M111.5 201.4h3.3M113.1 200.2v2.9M121.4 206.7h.9M121.5 205.4v.2M122 206.7h.2M122.2 204.7l-.2 .5-.5 .4M122.2 204.7l-.2 .5-.5 .2M122.2 204.7v-2.3h2.7v2.3M122.2 206.7h.3"/>
<path d="M122.3 203.9h2.5M122.5 206.7h6.7M123.5 201.9v4M124.9 204.7l.2 .5 .5 .4M124.9 204.7l.1 .4 .6 .3M125.6 205.4v.2M125.6 205.6h20.1M125.6 205.4h20.1M126.5 201.4h3.3M127.7 206.7h.1M128.1 200.2v2.9M128.6 206.7h.1"/>
<path d="M128.9 206.7h.3zM129.2 206.7h6.6M129.2 206.7h.3M129.2 206.7h.2M135.8 206.7h.3M135.9 206.7h.2M136.1 206.7h8.1M136.1 206.7h.2M141.5 201.4h3.3M143.2 200.2v2.9M143.9 206.7h.3M144.2 206.7h1.4"/>
<path d="M144.2 206.7h.2M145.4 206.7h.2M145.6 206.7h.1M145.7 205.4v.2M145.8 206.7h.1M146.4 204.7l-.2 .5-.5 .4M146.4 204.7l-.1 .4-.6 .3M146.4 204.7v-2.3h2.7v2.3M146.5 203.9h2.5M147.7 201.9v4M149.1 204.7l.2 .5 .5 .2M149.1 204.7l.2 .5 .5 .4"/>
<path d="M149.8 205.4v.2M149.8 205.6h22.7M149.8 205.4h22.7M156.5 201.4h3.3M158.2 200.2v2.9M168.3 201.4h3.4M172.5 205.4v.2M173.2 204.7l-.7 .9M173.2 204.7l-.2 .5-.5 .2M173.2 204.7v-2.3h2.8v2.3M173.4 203.9h2.5M174.6 201.9v4"/>
<path d="M176 204.7l.1 .4 .6 .3M176 204.7l.1 .5 .6 .4M176.7 205.4v.2M176.7 205.6h30.8M176.7 205.4h30.8M177.7 203.8h4.5M180 201.6v4.5M183.3 201.4h3.4M198.3 201.4h3.4M207.5 205.4v.2M208 205.7h3.2M208.2 204.7l-.7 .9"/>
<path d="M208.2 204.7l-.1 .4-.6 .3M208.2 204.7v-2.3h2.8v2.3M208.4 203.9h3.2M209.6 201.9v5.4M211 204.7l.1 .5 .6 .4M211 204.7l.2 .5 .5 .2M211.7 205.4v.2M211.7 205.6h1.1M211.7 205.4h1.1M212.8 205.4v.2M213.4 201.4h3.3M213.5 204.7v-2.3h6.8l.5 .4v3.5l-.4 .4h-74.7"/>
<path d="M213.5 204.7l-.1 .5-.6 .4M213.5 204.7a.66 .66 0 0 1-.7 .7M252.7 204.5h4.3M252.7 202.4l.5 .5M252.7 202.4h3.7M252.7 202.4v3.8M253.2 202.9v3.3h-.5M254.3 204.7h1M254.8 202.4v4.3M256.4 202.4v.5h-3.2M256.4 202.4l.3 .1 .2 .4M256.9 202.9v3.4l-.2 .3-3.6 .1-.4-.5"/>
<path d="M256.9 200.9v2M257.7 206.7h17.9M273.9 203.4h1.1l-.6 3.3zM293.4 252.9l-3.7 6.4-1.8-3.2M305 243.4h9.4M325.5 243.4h10.2M350.5 259.2v6.1M347 262.2h13M350 262.2h1M350.1 261.9l.7 .7M350.5 261.7v1M350.8 261.9l-.7 .7"/>
<path d="M354.4 260.7l4.6-.9v4.9l-4.6-1z"/>
<circle cx="61.7" cy="157.7" r=".38"/>
<circle cx="61.7" cy="159.4" r=".73"/>
<circle cx="61.7" cy="157.7" r=".25"/>
<circle cx="87" cy="159.5" r=".97"/>
<circle cx="96.7" cy="159.4" r=".73"/>
<circle cx="123.5" cy="159.4" r=".72"/>
<circle cx="147.7" cy="159.4" r=".72"/>
<circle cx="174.6" cy="159.4" r=".72"/>
<circle cx="180" cy="159.5" r=".98"/>
<circle cx="209.6" cy="157.7" r=".25"/>
<circle cx="209.6" cy="157.7" r=".37"/>
<circle cx="209.6" cy="159.4" r=".72"/>
<circle cx="254.8" cy="158.8" r=".87"/>
<circle cx="56.3" cy="161.9" r=".4"/>
<circle cx="61.1" cy="170.7" r=".6"/>
<circle cx="66.1" cy="170.7" r=".6"/>
<circle cx="71.1" cy="170.7" r=".59"/>
<circle cx="71.3" cy="161.9" r=".39"/>
<circle cx="76.1" cy="170.7" r=".6"/>
<circle cx="81.1" cy="170.7" r=".6"/>
<circle cx="86.1" cy="170.7" r=".6"/>
<circle cx="86.3" cy="161.9" r=".39"/>
<circle cx="91.1" cy="170.7" r=".59"/>
<circle cx="96.1" cy="170.7" r=".6"/>
<circle cx="101.1" cy="170.7" r=".6"/>
<circle cx="101.3" cy="161.9" r=".4"/>
<circle cx="106.1" cy="170.7" r=".6"/>
<circle cx="113.1" cy="161.9" r=".39"/>
<circle cx="117.9" cy="170.7" r=".6"/>
<circle cx="122.9" cy="170.7" r=".6"/>
<circle cx="128.1" cy="161.9" r=".39"/>
<circle cx="143.1" cy="161.9" r=".4"/>
<circle cx="147.1" cy="170.7" r=".6"/>
<circle cx="152.2" cy="170.7" r=".6"/>
<circle cx="157.1" cy="170.7" r=".59"/>
<circle cx="158.1" cy="161.9" r=".4"/>
<circle cx="164" cy="170.7" r=".59"/>
<circle cx="170" cy="161.9" r=".39"/>
<circle cx="174" cy="170.7" r=".6"/>
<circle cx="179" cy="170.7" r=".59"/>
<circle cx="184" cy="170.7" r=".6"/>
<circle cx="185" cy="161.9" r=".4"/>
<circle cx="189" cy="170.7" r=".6"/>
<circle cx="194" cy="170.7" r=".6"/>
<circle cx="199" cy="170.7" r=".59"/>
<circle cx="200" cy="161.9" r=".4"/>
<circle cx="204" cy="170.7" r=".6"/>
<circle cx="209" cy="170.7" r=".6"/>
<circle cx="214" cy="170.7" r=".6"/>
<circle cx="215" cy="161.9" r=".4"/>
<circle cx="256.7" cy="167.9" r=".41"/>
<circle cx="61.1" cy="181.7" r=".6"/>
<circle cx="61.1" cy="192.7" r=".6"/>
<circle cx="66.1" cy="181.7" r=".6"/>
<circle cx="66.1" cy="192.7" r=".6"/>
<circle cx="71.1" cy="181.7" r=".59"/>
<circle cx="71.1" cy="192.7" r=".59"/>
<circle cx="76.1" cy="181.7" r=".6"/>
<circle cx="76.1" cy="192.7" r=".6"/>
<circle cx="81.1" cy="181.7" r=".6"/>
<circle cx="81.1" cy="192.7" r=".6"/>
<circle cx="86.1" cy="181.7" r=".6"/>
<circle cx="86.1" cy="192.7" r=".6"/>
<circle cx="91.1" cy="181.7" r=".59"/>
<circle cx="91.1" cy="192.7" r=".59"/>
<circle cx="96.1" cy="181.7" r=".6"/>
<circle cx="96.1" cy="192.7" r=".6"/>
<circle cx="101.1" cy="181.7" r=".6"/>
<circle cx="101.1" cy="192.7" r=".6"/>
<circle cx="106.1" cy="181.7" r=".6"/>
<circle cx="106.1" cy="192.7" r=".6"/>
<circle cx="117.9" cy="181.7" r=".6"/>
<circle cx="117.9" cy="192.7" r=".6"/>
<circle cx="122.9" cy="181.7" r=".6"/>
<circle cx="122.9" cy="192.7" r=".6"/>
<circle cx="147.1" cy="181.7" r=".6"/>
<circle cx="147.1" cy="192.7" r=".6"/>
<circle cx="152.2" cy="181.7" r=".6"/>
<circle cx="152.2" cy="192.7" r=".6"/>
<circle cx="157.1" cy="192.7" r=".59"/>
<circle cx="164" cy="181.7" r=".59"/>
<circle cx="164" cy="192.7" r=".59"/>
<circle cx="174" cy="181.7" r=".6"/>
<circle cx="174" cy="192.7" r=".6"/>
<circle cx="179" cy="181.7" r=".59"/>
<circle cx="179" cy="192.7" r=".59"/>
<circle cx="184" cy="181.7" r=".6"/>
<circle cx="184" cy="192.7" r=".6"/>
<circle cx="189" cy="181.7" r=".6"/>
<circle cx="189" cy="192.7" r=".6"/>
<circle cx="194" cy="181.7" r=".6"/>
<circle cx="194" cy="192.7" r=".6"/>
<circle cx="199" cy="181.7" r=".59"/>
<circle cx="199" cy="192.7" r=".59"/>
<circle cx="204" cy="181.7" r=".6"/>
<circle cx="204" cy="192.7" r=".6"/>
<circle cx="209" cy="181.7" r=".6"/>
<circle cx="209" cy="192.7" r=".6"/>
<circle cx="214" cy="192.7" r=".6"/>
<circle cx="256.7" cy="195.4" r=".4"/>
<circle cx="56.3" cy="201.4" r=".41"/>
<circle cx="61.7" cy="203.9" r=".73"/>
<circle cx="61.7" cy="205.7" r=".39"/>
<circle cx="61.7" cy="205.7" r=".25"/>
<circle cx="71.3" cy="201.4" r=".4"/>
<circle cx="86.3" cy="201.4" r=".4"/>
<circle cx="87" cy="203.8" r=".97"/>
<circle cx="96.7" cy="203.9" r=".73"/>
<circle cx="101.3" cy="201.4" r=".41"/>
<circle cx="113.2" cy="201.4" r=".4"/>
<circle cx="123.5" cy="203.9" r=".72"/>
<circle cx="128.1" cy="201.4" r=".4"/>
<circle cx="143.2" cy="201.4" r=".41"/>
<circle cx="147.7" cy="203.9" r=".72"/>
<circle cx="158.1" cy="201.4" r=".41"/>
<circle cx="170" cy="201.4" r=".4"/>
<circle cx="174.6" cy="203.9" r=".72"/>
<circle cx="180" cy="203.8" r=".98"/>
<circle cx="185" cy="201.4" r=".41"/>
<circle cx="200" cy="201.4" r=".41"/>
<circle cx="209.6" cy="205.7" r=".25"/>
<circle cx="209.6" cy="203.9" r=".72"/>
<circle cx="209.6" cy="205.7" r=".38"/>
<circle cx="215" cy="201.4" r=".41"/>
<circle cx="254.8" cy="204.5" r=".5"/>
<circle cx="254.8" cy="204.6" r=".86"/>
<circle cx="350.5" cy="262.2" r="2.45"/>
<circle cx="350.5" cy="262.2" r="1.59"/>
</g>
<g fill="none" stroke="#c0c0c0" stroke-width=".28">
<path d="M108 3.2v9.5M215.9 3.2v9.5M323.8 3.2v9.5M3.1 139.7h9.6M419.1 139.7h9.5M345.4 234.6v32M361.1 234.6v14.9M389.9 234.6v23.4M403.2 238.3h-129.1v28.3M403.2 234.6v14.9M274.1 245.4h27.8M274.1 252.4h27.8"/>
<path d="M274.1 259.5h27.8M345.4 249.5h73.5M345.4 258h73.5M345.4 242h57.8M345.4 245.8h57.8M361.6 258v8.6M371 258v8.6M385.1 258v8.6M397.2 258v8.6M407.8 258v8.6M108 266.7v9.6M215.9 266.7v9.6"/>
<path d="M243.9 266.6h175M301.9 262.2h43.5M323.8 266.7v9.6M350 262.2h1M350.1 261.9l.7 .7M350.5 261.7v1M350.8 261.9l-.7 .7M418.9 265.1v-30.5h-117v32"/>
</g>
<g fill="none" stroke="#000" stroke-width=".28" stroke-dasharray="1.3 .6" stroke-dashoffset=".3" stroke-linecap="butt">
<path d="M350.5 68.5a.44 .44 0 0 0-.4 .6 .44 .44 0 0 0 .6 .3l.1-.4-.3-.5M353.1 70.3a.44 .44 0 0 1 .3-.6 .44 .44 0 0 1 .6 .4l-.3 .2h-.6M350.5 80.8a.44 .44 0 0 0-.4 .5 .44 .44 0 0 0 .6 .3l.1-.3-.3-.5M350.5 93a.44 .44 0 0 0-.4 .6 .44 .44 0 0 0 .6 .3l.1-.4-.3-.5M372.6 81.5a.44 .44 0 0 1 .3-.6 .44 .44 0 0 1 .5 .4l-.3 .3-.5-.1M378.4 84.7a.44 .44 0 0 0-.3 .5 .44 .44 0 0 0 .5 .3l.2-.4-.4-.4M378.4 96.9a.44 .44 0 0 0-.3 .6 .44 .44 0 0 0 .5 .3l.2-.4-.4-.5M350.5 105.3a.44 .44 0 0 0-.4 .5 .44 .44 0 0 0 .6 .3l.1-.4-.3-.4M378.4 109.2a.44 .44 0 0 0-.3 .5 .44 .44 0 0 0 .5 .3l.2-.4-.4-.4M378.4 121.4a.44 .44 0 0 0-.3 .6 .44 .44 0 0 0 .5 .3l.2-.4-.4-.5M350.5 174.5a.44 .44 0 0 0 .3-.6 .44 .44 0 0 0-.5-.3l-.1 .4 .3 .5M350.5 162.2a.44 .44 0 0 0 .3-.5 .44 .44 0 0 0-.5-.3l-.1 .4 .3 .4"/>
<path d="M378.4 178.4a.44 .44 0 0 0 .4-.6 .44 .44 0 0 0-.6-.3l-.1 .4 .3 .5M350.5 186.7a.44 .44 0 0 0 .3-.5 .44 .44 0 0 0-.5-.3l-.1 .4 .3 .4M350.5 199a.44 .44 0 0 0 .3-.6 .44 .44 0 0 0-.5-.3l-.1 .4 .3 .5M378.4 190.6a.44 .44 0 0 0 .4-.5 .44 .44 0 0 0-.6-.3l-.1 .4 .3 .4M353.8 203.6a.4 .4 0 0 0-.5-.2 .4 .4 0 0 0-.1 .6h.6l.2-.2-.2-.2M373.3 214.8a.4 .4 0 0 0-.6-.2 .4 .4 0 0 0-.1 .6h.7l.1-.2-.1-.2M378.4 215.1a.44 .44 0 0 0 .4-.5 .44 .44 0 0 0-.6-.3l-.1 .4 .3 .4M378.4 202.9a.44 .44 0 0 0 .4-.6 .44 .44 0 0 0-.6-.3l-.1 .4 .3 .5"/>
</g>
<g fill="none" stroke="#000" stroke-width=".28" stroke-dasharray="1.3 .6" stroke-linecap="butt">
<path d="M55.8 161.9a.5 .5 0 0 0 .7 .5 .5 .5 0 0 0 .1-.9 .5 .5 0 0 0-.8 .3v.1M70.8 161.9a.5 .5 0 0 0 .7 .5 .5 .5 0 0 0 .1-.9 .5 .5 0 0 0-.8 .3v.1M85.8 161.9a.5 .5 0 0 0 .7 .5 .5 .5 0 0 0 .1-.9 .5 .5 0 0 0-.8 .3v.1M100.8 161.9a.5 .5 0 0 0 .7 .5 .5 .5 0 0 0 .1-.9 .5 .5 0 0 0-.8 .3v.1M170.5 161.9a.5 .5 0 0 0-.7-.4 .5 .5 0 0 0-.1 .8 .5 .5 0 0 0 .8-.3v-.1M185.5 161.9a.5 .5 0 0 0-.7-.4 .5 .5 0 0 0-.1 .8 .5 .5 0 0 0 .8-.3v-.1M200.5 161.9a.5 .5 0 0 0-.7-.4 .5 .5 0 0 0-.1 .8 .5 .5 0 0 0 .8-.3v-.1M215.5 161.9a.5 .5 0 0 0-.7-.4 .5 .5 0 0 0-.1 .8 .5 .5 0 0 0 .8-.3v-.1M257.2 167.9a.5 .5 0 0 1-.7 .5 .5 .5 0 0 1-.1-.9 .5 .5 0 0 1 .8 .3v.1M257.2 195.4a.5 .5 0 0 1-.7 .5 .5 .5 0 0 1-.1-.9 .5 .5 0 0 1 .8 .3v.1M55.8 201.4a.5 .5 0 0 0 .7 .5 .5 .5 0 0 0 .1-.9 .5 .5 0 0 0-.8 .3v.1M70.8 201.4a.5 .5 0 0 0 .7 .5 .5 .5 0 0 0 .1-.9 .5 .5 0 0 0-.8 .3v.1"/>
<path d="M85.8 201.4a.5 .5 0 0 0 .7 .5 .5 .5 0 0 0 .1-.9 .5 .5 0 0 0-.8 .3v.1M100.8 201.4a.5 .5 0 0 0 .7 .5 .5 .5 0 0 0 .1-.9 .5 .5 0 0 0-.8 .3v.1M170.5 201.4a.5 .5 0 0 0-.7-.4 .5 .5 0 0 0-.1 .8 .5 .5 0 0 0 .8-.3v-.1M185.5 201.4a.5 .5 0 0 0-.7-.4 .5 .5 0 0 0-.1 .8 .5 .5 0 0 0 .8-.3v-.1M200.5 201.4a.5 .5 0 0 0-.7-.4 .5 .5 0 0 0-.1 .8 .5 .5 0 0 0 .8-.3v-.1M215.5 201.4a.5 .5 0 0 0-.7-.4 .5 .5 0 0 0-.1 .8 .5 .5 0 0 0 .8-.3v-.1"/>
</g>
<path d="M56.3 161.9h158.7M56.3 201.4h158.7" fill="none" stroke="#000" stroke-width=".28" stroke-dasharray="5.1 1.3 1.3 1.3" stroke-dashoffset="3.2"/>
<path d="M87 159.5v44.3M180 159.5v44.3M214.5 168.4v26.5" fill="none" stroke="#000" stroke-width=".28" stroke-dasharray="5.1 1.3 1.3 1.3" stroke-dashoffset="2.6"/>
<g fill="none" stroke="#000" stroke-width=".28" stroke-dasharray="5.1 1.3 1.3 1.3" stroke-dashoffset=".4">
<path d="M66.1 170.7v22M71.1 170.7v22M76.1 170.7v22M81.1 170.7v22M86.1 170.7v22M91.1 170.7v22M96.1 170.7v22M101.1 170.7v22M106.1 170.7v22M118 170.7v22M123 170.7v22M147.2 170.7v22"/>
<path d="M152.2 170.7v22M157.2 170.7v22M164 170.7v22M174 170.7v22M179 170.7v22M184 170.7v22M189 170.7v22M194 170.7v22M199 170.7v22M204 170.7v22M209 170.7v22M214 170.7v22"/>
<path d="M61.1 192.7v-22"/>
</g>
<path d="M170 161.9v39.5M185 161.9v39.5M200 161.9v39.5M215 161.9v39.5" fill="none" stroke="#000" stroke-width=".28" stroke-dasharray="5.1 1.3 1.3 1.3" stroke-dashoffset=".6"/>
<path d="M61.7 159.4v44.5M96.7 159.4v44.5M123.6 159.4v44.5M147.8 159.4v44.5M174.6 159.4v44.5M209.6 159.4v44.5" fill="none" stroke="#000" stroke-width=".28" stroke-dasharray="5.1 1.3 1.3 1.3" stroke-dashoffset="2.5"/>
<path d="M61.1 170.7h152.9M61.1 192.7h152.9" fill="none" stroke="#000" stroke-width=".28" stroke-dasharray="5.1 1.3 1.3 1.3" stroke-dashoffset="1.6"/>
<path d="M61.1 181.7h147.9" fill="none" stroke="#000" stroke-width=".28" stroke-dasharray="5.1 1.3 1.3 1.3" stroke-dashoffset="-.3"/>
<path d="M79.2 165.3h113" fill="none" stroke="#000" stroke-width=".28" stroke-dasharray="5.1 1.3 1.3 1.3" stroke-dashoffset="-.6"/>
<path d="M256.7 167.9v27.5" fill="none" stroke="#000" stroke-width=".28" stroke-dasharray="5.1 1.3 1.3 1.3" stroke-dashoffset="2.1"/>
<path d="M254.8 158.8v45.7M145.2 203.9h-19.1" fill="none" stroke="#000" stroke-width=".28" stroke-dasharray="5.1 1.3 1.3 1.3" stroke-dashoffset="1.9"/>
<path d="M418.9 234.6v32" fill="none" stroke="#c0c0c0" stroke-width=".28" stroke-dasharray="5.1 1.3 1.3 1.3" stroke-dashoffset="-.1"/>
<path d="M12.7 12.7h406.4v254h-406.4z" fill="none" stroke="#c0c0c0" stroke-width=".5"/>
<path d="M94.1 203.9h-29.9M207.1 203.9h-29.9" fill="none" stroke="#000" stroke-width=".28" stroke-dasharray="5.1 1.3 1.3 1.3" stroke-dashoffset=".9"/>
<path d="M121 203.9h-21.8M172.1 203.9h-21.8" fill="none" stroke="#000" stroke-width=".28" stroke-dasharray="5.1 1.3 1.3 1.3" stroke-dashoffset=".5"/>
<path d="M56.3 198.9v-34.5M71.3 198.9v-34.5M86.3 198.9v-34.5M101.3 198.9v-34.5M113.2 198.9v-34.5M128.2 198.9v-34.5M143.2 198.9v-34.5M158.2 198.9v-34.5" fill="none" stroke="#000" stroke-width=".28" stroke-dasharray="5.1 1.3 1.3 1.3" stroke-dashoffset="3.1"/>
<path d="M50.5 146.7l3.3-.5v1zM217.5 146.2l3.3 .5-3.3 .5zM43.1 120.6l.5 3.3h-1zM42.6 111.6h1l-.5 3.3zM273.9 203.4h1.1l-.6 3.3zM274.4 156.7l.6 3.3h-1.1z" fill="#000"/>
<g fill="none" stroke="#e6e6db" stroke-width=".28">
<path d="M50.5 116.9h.5M51 116.4v.5M51 116.9v3.3M51 116.9h169.3M55.3 114.9v1.5M216 114.9v1.5M220.3 116.4v.5M220.3 116.9h.5M220.3 116.9v3.3M50.5 120.2h.5M51 120.2v.4M51 120.2h73.1"/>
<path d="M124.4 120.2h1.2M125.8 120.2h1M127.4 120.2h5M134.1 120.2h.8M135.5 120.2h.7M137.9 120.2h1.1M139.2 120.2h2.6M142.4 120.2h1M143.6 120.2h2.7M148 120.2h.7M149.4 120.2h70.9M220.3 120.2v.4"/>
<path d="M220.3 120.2h.5M50.5 157.2h.5M51 156.7v.5M51 157.2h169.3M51 157.2v3.7M220.3 156.7v.5M220.3 157.2h.5M220.3 157.2v3.7M253.2 156.7v.5h3.2M256.4 157.2h.5M256.4 157.2v3.2h.5M256.4 156.7v.5"/>
<path d="M255.6 162.2h.8M256.4 160.9v1.3M256.9 162.1l-.5 .1M256.9 162.4h1.5M50.5 206.2h.5M51 206.2v.5M51 206.2h169.3M51 202.4v3.8M220.3 206.2v.5M220.3 206.2h.5M220.3 202.4v3.8M255.6 201.2h.8"/>
<path d="M256.4 206.2h.5M256.4 206.2v.5M256.4 206.2h-3.2v.5M256.4 201.2l.5 .1M256.4 201.2v1.2M256.9 202.9h-.5v3.3M256.9 200.9h1.5"/>
</g>
<g font-size="8.1">
<text x="51.7" y="9.3">4</text>
<text x="159.7" y="9.3">3</text>
<text x="267.6" y="9.3">2</text>
<text x="375.6" y="9.3">1</text>
<text x="4" y="76">B</text>
<text x="423.1" y="76">B</text>
<text x="3.3" y="215.7">A</text>
<text x="422.4" y="215.7">A</text>
<text x="51.7" y="276">4</text>
<text x="159.7" y="276">3</text>
<text x="267.6" y="276">2</text>
<text x="375.6" y="276">1</text>
</g>
<g font-size="4.2">
<text x="376.9" y="265">F</text>
<text x="390.1" y="265">B</text>
</g>
<g font-size="3.9">
<text x="25.3" y="26.5">GENERAL NOTES UNLESS OTHERWISE NOTED:</text>
<text x="25.3" y="31.3">1.</text>
<text x="35.3" y="31.3">REFERENCE 3U_plusX.STEP FOR MODEL BASE DEF</text>
<text x="25.3" y="36.2">2.</text>
<text x="25.3" y="41.8">3.</text>
<text x="35.3" y="36.2">REMOVE ALL BURRS AND SHARP EDGES R0.050 MM MAX</text>
<text x="35.3" y="41.8">OVERALL PROFILE TOLERANCE</text>
<text x="102.1" y="41.8">0.1</text>
<text x="110.4" y="41.8">A</text>
<text x="116.6" y="41.8">B</text>
<text x="121.9" y="41.8">C</text>
<text x="127.8" y="41.8">TO A</text>
<text x="35.3" y="47.7">MINIMUM GRID OF 5MM UNLESS OTHERWISE SPECIFIED</text>
<text x="25.3" y="52.6">4.</text>
<text x="35.3" y="52.6">INTERNAL CORNERS RADIUS IS 0.2MM MAXIMUM</text>
<text x="25.3" y="57.5">5.</text>
<text x="35.3" y="57.5">MACHINE ALL TEXT WITH 90 DEG V BIT WITH DEPTH OF</text>
<text x="35.3" y="62.3">0.2MM BEFORE ANODIZATION</text>
</g>
<text font-size="3.8" x="21.6" y="276.3">SOLIDWORKS Educational Product. For Instructional Use Only.</text>
<g font-size="3.5">
<text x="357" y="255">+X 3U Frame</text>
<text x="403.5" y="256.4">3U_plusX</text>
<text x="363.1" y="265">MM</text>
</g>
<g font-size="2.9">
<text x="23" y="105.8">11.5</text>
<text x="28.6" y="104.2">+0.01</text>
<text x="29" y="107">-0.05</text>
<text x="128.3" y="147.6">340.5</text>
<text x="135.5" y="146">+0.01</text>
<text x="135.9" y="148.8">-0.05</text>
<text x="267.2" y="182.4">100.0</text>
<text x="274.4" y="180.8">+0.01</text>
<text x="274.8" y="183.6">-0.05</text>
</g>
<g font-size="2.8">
<text x="321.3" y="16">REVISIONS</text>
<text x="242.3" y="20.4">REV.</text>
<text x="281.7" y="20.4">DESCRIPTION</text>
<text x="339.9" y="20.4">DATE</text>
<text x="366.1" y="20.4">DRAWN BY</text>
<text x="394.1" y="20.4">APPROVED BY</text>
<text x="244.2" y="24.9">A</text>
<text x="244.4" y="29.4">B</text>
<text x="258.4" y="29.4">REVISED FOR CLARITY AND TO MEET ASME Y14.5</text>
<text x="279.9" y="24.9">INITIAL COMMIT</text>
<text x="336.6" y="24.9">7/07/2021</text>
<text x="336.6" y="29.4">7/27/2021</text>
<text x="365.6" y="24.9">MARVIN LIN</text>
<text x="365.6" y="29.4">MARVIN LIN</text>
<text x="395.6" y="24.9">ANDREW G.</text>
<text x="395.6" y="29.4">ANDREW G.</text>
<text x="244.1" y="33.8">C</text>
<text x="254.5" y="33.8">FURTHER REVISED FOR CLARITY AND INHIBIT CHANGES</text>
<text x="336.6" y="33.8">8/15/2021</text>
<text x="365.6" y="33.8">MARVIN LIN</text>
<text x="395.6" y="33.8">ANDREW G.</text>
<text x="244.2" y="38.3">D</text>
<text x="270.9" y="38.3">ADDED ANODIZATION NOTES</text>
<text x="336.6" y="38.3">9/18/2021</text>
<text x="365.6" y="38.3">MARVIN LIN</text>
<text x="395.6" y="38.3">ANDREW G.</text>
<text x="244.5" y="42.7">E</text>
<text x="244.6" y="47.2">F</text>
<text x="268.1" y="47.2">REVISED DRAWINGS FOR CLARITY</text>
<text x="273.9" y="42.7">FIXED DRAWING ERRORS</text>
<text x="335.8" y="47.2">10/16/2021</text>
<text x="336.6" y="42.7">9/26/2021</text>
<text x="365.6" y="47.2">MARVIN LIN</text>
<text x="365.6" y="42.7">MARVIN LIN</text>
<text x="395.6" y="47.2">ANDREW G.</text>
<text x="395.6" y="42.7">ANDREW G.</text>
<text x="279.5" y="243.7">BLACK TYPE II</text>
<text x="275.7" y="250.7">6061-T6 ALUMINUM</text>
<text x="282.9" y="258.6">125</text>
<text x="279.5" y="265.3">251.97 grams</text>
<text x="400.5" y="265">1:2</text>
<text x="411.2" y="265">1/4</text>
</g>
<g font-size="2.4">
<text x="307.2" y="237.2">UNLESS OTHERWISE SPECIFIED</text>
<text x="305.9" y="257.8">INTERPRET PER ASME Y14.5-2018</text>
</g>
<g font-size="2.2">
<text x="347" y="237.2">DRAWN BY</text>
<text x="347.6" y="244.7">ENG APPR.</text>
<text x="348.1" y="240.9">CHECKED</text>
<text x="347.4" y="248.4">MFG APPR.</text>
</g>
<g font-size="2.1">
<text x="371.1" y="237.4">MARVIN LIN</text>
<text x="391.8" y="237.4">10/16/2021</text>
<text x="305" y="243.2">DECIMAL</text>
<text x="325.5" y="243.1">ANGULAR</text>
<text x="368" y="240.9">SCOTT JOHNSTON</text>
<text x="391.8" y="241.1">10/16/2021</text>
<text x="304.9" y="246.3">.X ± 0.1</text>
<text x="304.9" y="248.9">.XX ± 0.01</text>
<text x="304.9" y="251.5">.XXX ± 0.005</text>
<text x="325.2" y="246.2">.X ± 0.1</text>
<text x="325.2" y="248.9">.XX ± 0.01</text>
<text x="400" y="252.1">DWG. NO.</text>
<text x="363.5" y="260.7">UNITS</text>
<text x="373.3" y="260.7">REVISION</text>
<text x="386.9" y="260.7">FORMAT</text>
<text x="399.1" y="260.7">SCALE</text>
<text x="410.4" y="260.7">PAGE</text>
<text x="310.4" y="265">DO NOT SCALE DRAWING</text>
</g>
<g font-size="2">
<text x="274.9" y="240.6">ANODIZATION</text>
<text x="274.9" y="247.3">MATERIAL</text>
<text x="274.9" y="254.8">FINISH</text>
<text x="274.9" y="261.7">WEIGHT</text>
</g>
</svg>
